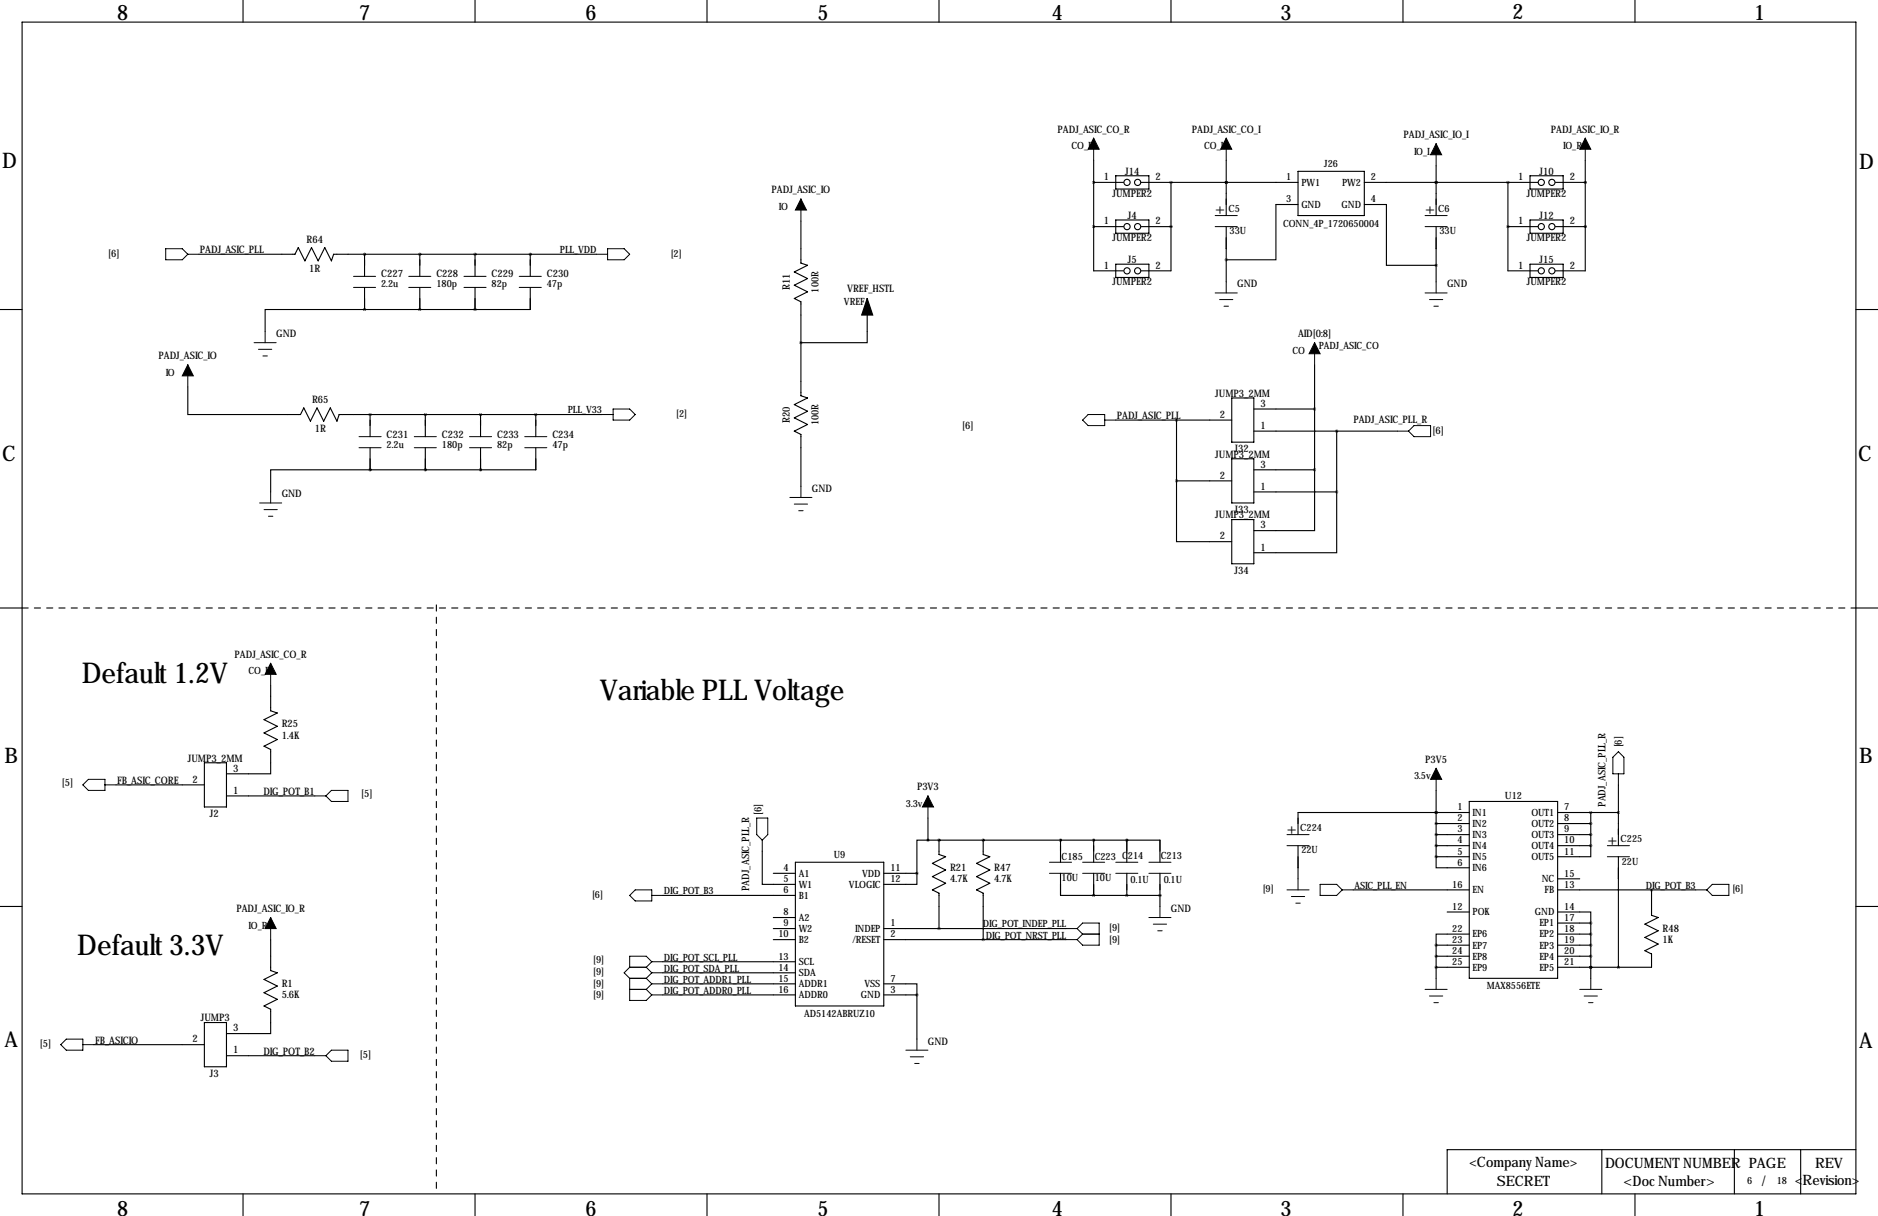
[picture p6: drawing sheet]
<svg xmlns="http://www.w3.org/2000/svg" width="432mm" height="279mm" viewBox="0 0 432 279" stroke-linecap="round" stroke-linejoin="round" font-family="sans-serif">
<g fill="none" stroke="#000" stroke-width=".25">
<path d="M5.1 5.1h421.6v269.2h-421.6zM55.9 0v5.1M109.2 0v5.1M162.6 0v5.1M215.9 0v5.1M269.2 0v5.1M322.6 0v5.1M375.9 0v5.1M251.5 36.8v25.4h6.8M281.9 36.8v12.7M298.4 39.4h15.3v10.1h-15.3zM330.2 38.1v11.4"/>
<path d="M364.5 36.8v25.4h-6.9M45.7 58.4h22.1l.8-1.5 1.5 3 1.5-3 1.6 3 1.5-3 1.5 3 .5-1.5h60.5M83.8 58.4h.1M83.8 58.4v5.1M96.5 58.4h.1M96.5 58.4v5.1M109.2 58.4h.1M109.2 58.4v5.1M121.9 58.4h.1M121.9 58.4v5.1M184.1 50.8v9.7l1.6 .5-3.1 1.5 3.1 1.5-3.1 1.5 3.1 1.6-3.1 1.5 1.5 .7v21.6l1.6 .5-3.1 1.6 3.1 1.5-3.1 1.5 3.1 1.5-3.1 1.6 1.5 .7v12M251.5 41.9h.1"/>
<path d="M251.5 52.1h.1M251.5 41.9h6.8M251.5 52.1h6.8M256.5 40.4h7.7v3h-7.7zM256.5 50.5h7.7v3.1h-7.7zM262.4 41.9h36M262.4 52.1h6.8M269.2 52.1h.1M269.2 41.9h.1M269.2 41.9v20.3h-6.8M281.9 41.9h.1M281.9 52.1v12.7"/>
<path d="M298.4 47h-5v12.7h-11.5M313.7 47h5.1v14h11.4M313.7 41.9h39.9M330.2 41.9h.1M330.2 52.1v12.7M346.7 41.9h.1M346.7 52.1h.1M346.7 52.1h6.9M346.7 41.9v20.3h6.9M351.8 40.4h7.6v3h-7.6zM351.8 50.5h7.6v3.1h-7.6zM357.6 41.9h6.9"/>
<path d="M357.6 52.1h6.9M364.5 52.1h.1M364.5 41.9h.1M0 71.1h5.1M83.8 71.1h.1M83.8 71.1h-22.8v5.1M83.8 66v5.1M96.5 71.1h.1M96.5 66v5.1M109.2 71.1h.1M109.2 66v5.1M121.9 66v5.1h-38.1"/>
<path d="M199.4 68.6v10.1h-15.3M256.5 60.7h7.7v3.1h-7.7zM351.8 60.7h7.6v3.1h-7.6zM426.7 71.1h5.1M43.2 88.9v6.3h25.9l.7-1.5 1.6 3.1 1.5-3.1 1.5 3.1 1.5-3.1 1.6 3.1 .5-1.6h60.4M85.1 95.2h.1M85.1 95.2v5.1M97.8 95.2h.1M97.8 95.2v5.1M110.5 95.2h.1M110.5 95.2v5.1M123.2 95.2h.1"/>
<path d="M123.2 95.2v5.1M256.5 96.5h26.7M270.5 96.5v14M283.2 91.4h5.1v10.2h-5.1zM288.3 99.1h33M288.3 94h14M302.3 83.8v24.1M307.3 99.1v13.9M85.1 107.9h.1M85.1 107.9h-22.9v5.1M85.1 102.9v5M97.8 107.9h.1"/>
<path d="M97.8 102.9v5M110.5 107.9h.1M110.5 102.9v5M123.2 102.9v5h-38.1M270.5 110.5v14h12.7M270.5 110.5h12.7M283.2 105.4h5.1v10.2h-5.1zM283.2 119.4h5.1v10.1h-5.1zM288.3 113h19M288.3 107.9h14M302.3 107.9v14h-14M307.3 113v14h-19"/>
<path d="M0 139.7h5.1M426.7 139.7h5.1M62.2 157.5v5.8l1.6 .5-3.1 1.6 3.1 1.5-3.1 1.5 3.1 1.5-3.1 1.5 1.5 .8v5.6h-10.1M47 175.3h5.1v10.1h-5.1zM26.7 180.3h20.3M52.1 182.9h20.3M175.3 195.6v7.6h7.6M182.9 198.1h20.3v33h-20.3zM213.4 193h-2.6v7.7M213.4 193h53.3v5.1M213.4 188v5M215.9 193h.1"/>
<path d="M215.9 193v3.3l1.5 .5-3 1.6 3 1.5-3 1.5 3 1.5-3 1.6 1.5 .7v8.2M226.1 193h.1M226.1 193v3.3l1.5 .5-3.1 1.6 3.1 1.5-3.1 1.5 3.1 1.5-3.1 1.6 1.6 .7v10.7M243.8 193h.1M243.8 193v5.1M251.5 193h.1M251.5 193v5.1M259.1 193h.1M259.1 193v5.1M298.4 194.3v7.6M330.2 196.8v2.6h7.6M330.2 186.7h.1"/>
<path d="M330.2 181.6v15.2M330.2 189.2h7.6M330.2 191.8h7.6M330.2 194.3h7.6M330.2 196.8h7.6M337.8 186.7h-39.4v5.1M337.8 184.1h20.3v40.7h-20.3zM358.1 186.7h14M358.1 189.2h7.7M358.1 191.8h7.7M358.1 194.3h7.7M365.8 194.3v2.5h-7.7"/>
<path d="M365.8 186.7v7.6M372.1 180.3v14M372.1 196.8v25.4M0 208.3h5.1M62.2 215.9v7.1l1.6 .5-3.1 1.5 3.1 1.6-3.1 1.5 3.1 1.5-3.1 1.5 1.5 .8v5.6h-10.1M152.4 205.7h30.5M177.8 213.4h5.1M177.8 215.9h5.1M177.8 200.7h5.1M177.8 210.8h5.1M203.2 213.4h41.9M203.2 215.9h41.9"/>
<path d="M203.2 200.7h7.6M210.8 200.7v2.5h-7.6M243.8 200.7v5h22.9M251.5 205.7h.1M251.5 200.7v5M259.1 205.7h.1M259.1 200.7v5M266.7 205.7h.1M266.7 200.7v7.6M311.1 204.5h26.7M330.2 217.2v7.6M330.2 217.2h7.6"/>
<path d="M330.2 219.7h7.6M332.7 209.5h5.1M337.8 214.6h-7.6v2.6M358.1 209.5h7.7v2.6M358.1 204.5h31.8M358.1 214.6h7.7M358.1 217.2h7.7M358.1 219.7h7.7M358.1 201.9h5.1M358.1 212.1h7.7M365.8 212.1v12.7M379.7 204.5v5.8l1.6 .5-3.1 1.5 3.1 1.6-3.1 1.5 3.1 1.5-3.1 1.5 1.5 .8v3h-21.6"/>
<path d="M426.7 208.3h5.1M47 234.9h5.1v10.2h-5.1zM152.4 228.6h30.5M152.4 226.1h30.5M152.4 221h30.5M152.4 223.5h30.5M203.2 226.1h7.6v2.5M203.2 228.6h7.6M210.8 228.6v10.2M330.2 222.2h7.6M365.8 222.2h.1M21.6 240h25.4"/>
<path d="M52.1 242.6h20.3M55.9 274.3v5.1M109.2 274.3v5.1M162.6 274.3v5.1M215.9 274.3v5.1M269.2 274.3v5.1M322.6 274.3v5.1M368.3 264.2v10.1M375.9 274.3v5.1M398.8 264.2v10.1M414 264.2v10.1M426.7 264.2h-94v10.1"/>
<circle cx="259.1" cy="52.1" r=".71"/>
<circle cx="259.1" cy="41.9" r=".71"/>
<circle cx="261.6" cy="52.1" r=".71"/>
<circle cx="261.6" cy="41.9" r=".71"/>
<circle cx="354.4" cy="52.1" r=".71"/>
<circle cx="354.4" cy="41.9" r=".71"/>
<circle cx="356.8" cy="52.1" r=".71"/>
<circle cx="356.8" cy="41.9" r=".71"/>
<circle cx="259.1" cy="62.2" r=".71"/>
<circle cx="261.6" cy="62.2" r=".71"/>
<circle cx="354.4" cy="62.2" r=".71"/>
<circle cx="356.8" cy="62.2" r=".71"/>
</g>
<path d="M5.1 139.7h421.6M100.3 273v-134.6" fill="none" stroke="#000" stroke-width=".25" stroke-dasharray="1.4 1.4"/>
<g fill="none" stroke="#000" stroke-width=".23">
<path d="M251.5 31.8v5M281.9 31.8v5M330.2 33v5.1M364.5 31.8v5M38.1 57.2h3.8l1.3 1.2-1.3 1.3h-3.8zM43.2 58.4h2.5M137.2 58.4h2.5M139.7 57.2h3.8l1.3 1.2-1.3 1.3h-3.8zM184.1 45.7v5.1M279.4 49.5h5.1M279.4 52.1h5.1M327.7 49.5h5"/>
<path d="M327.7 52.1h5M58.4 78.7h5.1M61 76.2v2.5M81.3 63.5h5.1M81.3 66h5.1M94 63.5h5.1M94 66h5.1M106.7 63.5h5.1M106.7 66h5.1M119.4 63.5h5.1M119.4 66h5.1M279.4 67.3h5.1"/>
<path d="M280.4 68.8h3.1M281.4 70.4h1M281.9 64.8v2.5M302.3 78.7v5.1M327.7 67.3h5M328.7 68.8h3M329.7 70.4h1M330.2 64.8v2.5M43.2 83.8v5.1M59.4 80.3h3.1M60.5 81.8h1M138.4 95.2h2.6"/>
<path d="M141 94h3.8l1.2 1.2-1.2 1.3h-3.8zM248.9 96.5l1.3-1.3h3.8v2.6h-3.8zM254 96.5h2.5M321.3 99.1h2.5M323.8 99.1l1.3-1.3h3.8v2.5h-3.8zM59.7 115.6h5.1M60.7 117.1h3.1M61.7 118.6h1M62.2 113v2.6M82.5 100.3h5.1M82.5 102.9h5.1M95.2 100.3h5.1"/>
<path d="M95.2 102.9h5.1M107.9 100.3h5.1M107.9 102.9h5.1M120.6 100.3h5.1M120.6 102.9h5.1M181.6 114.3h5.1M182.6 115.8h3.1M183.6 117.3h1.1M184.1 111.8v2.5M62.2 152.4v5.1M20.3 179.1h3.8v2.5h-3.8l-1.3-1.3zM330.2 176.5v5.1"/>
<path d="M370.8 174l1.3-1.3 1.3 1.3v3.8h-2.6zM372.1 177.8v2.5M24.1 180.3h2.6M72.4 182.9h2.5M74.9 182.9l1.3-1.3h3.8v2.5h-3.8zM174 188h2.5v3.8l-1.2 1.2-1.3-1.2zM175.3 193v2.6M213.4 182.9v5.1M241.3 198.1h5.1M248.9 198.1h5.1M256.5 198.1h5.1M264.2 198.1h5"/>
<path d="M295.9 191.8h5.1M295.9 194.3h5.1M369.6 194.3h5M369.6 196.8h5M62.2 210.8v5.1M144.8 205.7l1.2-1.2h3.9v2.5h-3.9zM149.9 205.7h2.5M241.3 200.7h5.1M245.1 213.4h2.5M245.1 215.9h2.5M247.6 213.4l1.3 1.2M247.6 213.4l1.3-1.3h3.8v5.1h-3.8l-1.3-1.3"/>
<path d="M248.9 200.7h5.1M248.9 214.6h3.8M248.9 214.6l-1.3 1.3M256.5 200.7h5.1M264.2 200.7h5M264.2 210.8h5M265.2 212.3h3M266.2 213.9h1M266.7 208.3v2.5M295.9 204.5h5.1M296.9 206h3.1M297.9 207.5h1.1"/>
<path d="M298.4 201.9v2.6M303.5 203.2h3.8l1.3 1.3-1.3 1.2h-3.8zM308.6 204.5h2.5M389.9 204.5h2.5M393.7 203.2h3.8v2.5h-3.8l-1.3-1.2zM144.8 224.8v5.1h3.8l1.3-1.3M144.8 222.2h3.8M144.8 222.2l-1.3 1.3 1.3 1.3M144.8 224.8h3.8M144.8 227.3h3.8M148.6 222.2l1.3 1.3M148.6 224.8l1.3 1.3"/>
<path d="M148.6 227.3l1.3 1.3M149.9 221h2.5M149.9 221l-1.3-1.3h-3.8v2.5M149.9 221l-1.3 1.2M149.9 223.5h2.5M149.9 223.5l-1.3 1.3M149.9 226.1h2.5M149.9 226.1l-1.3 1.2M149.9 228.6h2.5M210.8 238.8v2.5M327.7 227.3h5M328.7 228.9h3"/>
<path d="M329.7 230.4h1M330.2 224.8v2.5M363.2 227.3h5.1M364.2 228.9h3.1M365.3 230.4h1M365.8 224.8v2.5M14 240l1.2-1.2h3.8v2.5h-3.8zM19 240h2.6M72.4 242.6h2.5M74.9 242.6l1.3-1.3h3.8v2.5h-3.8zM208.3 241.3h5.1M209.3 242.8h3"/>
<path d="M210.3 244.3h1"/>
</g>
<path d="M251.5 31.8l1.2 2.5h-2.5zM281.9 31.8l1.3 2.5h-2.5zM330.2 33l1.3 2.6h-2.6zM364.5 31.8l1.3 2.5h-2.6zM184.1 45.7l1.3 2.6h-2.5zM302.3 78.7l1.2 2.6h-2.5zM43.2 83.8l1.2 2.6h-2.5zM62.2 152.4l1.3 2.5h-2.5zM330.2 176.5l1.3 2.6h-2.6zM213.4 182.9l1.2 2.5h-2.5zM62.2 210.8l1.3 2.6h-2.5z" fill="#000" stroke="#000" stroke-width=".23"/>
<path d="M199.4 68.6l1.3 3.8h-2.6z" fill="#000" stroke="#000" stroke-width=".25"/>
<path d="M269.2 52.1a.05 .05 0 0 0 .1 0 .05 .05 0 0 0-.1 0zM269.2 41.9a.05 .05 0 0 0 .1 0 .05 .05 0 0 0-.1 0zM281.9 41.9a.05 .05 0 0 0 .1 0 .05 .05 0 0 0-.1 0zM251.4 41.9a.05 .05 0 0 0 .1 0 .05 .05 0 0 0-.1 0zM251.4 52.1a.05 .05 0 0 0 .1 0 .05 .05 0 0 0-.1 0zM281.9 41.9a.05 .05 0 0 0 .1 0 .05 .05 0 0 0-.1 0zM281.9 59.7a.05 .05 0 0 0 .1 0 .05 .05 0 0 0-.1 0zM184.1 78.7a.05 .05 0 0 0 .1 0 .05 .05 0 0 0-.1 0zM251.4 205.7a.05 .05 0 0 0 .1 0 .05 .05 0 0 0-.1 0zM243.8 193a.05 .05 0 0 0 .1 0 .05 .05 0 0 0-.1 0zM251.4 193a.05 .05 0 0 0 .1 0 .05 .05 0 0 0-.1 0zM226 193a.05 .05 0 0 0 .1 0 .05 .05 0 0 0-.1 0zM226 215.9a.05 .05 0 0 0 .1 0 .05 .05 0 0 0-.1 0zM213.3 193a.05 .05 0 0 0 .1 0 .05 .05 0 0 0-.1 0zM365.7 212.1a.05 .05 0 0 0 .1 0 .05 .05 0 0 0-.1 0zM365.7 214.6a.05 .05 0 0 0 .1 0 .05 .05 0 0 0-.1 0zM365.7 217.2a.05 .05 0 0 0 .1 0 .05 .05 0 0 0-.1 0zM365.7 219.7a.05 .05 0 0 0 .1 0 .05 .05 0 0 0-.1 0zM365.7 222.3a.05 .05 0 0 0 .1 0 .05 .05 0 0 0-.1 0zM365.7 186.7a.05 .05 0 0 0 .1 0 .05 .05 0 0 0-.1 0zM365.7 189.2a.05 .05 0 0 0 .1 0 .05 .05 0 0 0-.1 0zM365.7 191.8a.05 .05 0 0 0 .1 0 .05 .05 0 0 0-.1 0zM365.7 194.3a.05 .05 0 0 0 .1 0 .05 .05 0 0 0-.1 0zM365.7 222.3a.05 .05 0 0 0 .1 0 .05 .05 0 0 0-.1 0zM379.7 204.5a.05 .05 0 0 0 .1 0 .05 .05 0 0 0-.1 0zM307.3 99.1a.05 .05 0 0 0 .1 0 .05 .05 0 0 0-.1 0zM307.3 113a.05 .05 0 0 0 .1 0 .05 .05 0 0 0-.1 0zM302.2 94a.05 .05 0 0 0 .1 0 .05 .05 0 0 0-.1 0zM302.2 108a.05 .05 0 0 0 .1 0 .05 .05 0 0 0-.1 0z" fill="#000" stroke="#000" stroke-width=".63"/>
<g font-size="6.6">
<text x="18.8" y="157">Default 1.2V</text>
<text x="137.9" y="160.8">Variable PLL Voltage</text>
<text x="17.8" y="219.5">Default 3.3V</text>
</g>
<g font-size="4.9">
<text x="26.9" y="4.6">8</text>
<text x="82.5" y="4.6">7</text>
<text x="134.6" y="4.6">6</text>
<text x="188" y="4.6">5</text>
<text x="241.8" y="4.6">4</text>
<text x="294.4" y="4.6">3</text>
<text x="347.7" y="4.3">2</text>
<text x="403.4" y="4.6">1</text>
<text x=".5" y="38.6">D</text>
<text x="427.5" y="38.9">D</text>
<text x=".5" y="105.9">C</text>
<text x="427.2" y="105.9">C</text>
<text x="1" y="175.3">B</text>
<text x="427.5" y="175.3">B</text>
<text x="1" y="240.5">A</text>
<text x="427.5" y="240.8">A</text>
<text x="26.9" y="279.3">8</text>
<text x="82.5" y="279.3">7</text>
<text x="134.6" y="279.3">6</text>
<text x="188" y="279.3">5</text>
<text x="241.8" y="279.3">4</text>
<text x="294.4" y="279.3">3</text>
<text x="347.7" y="279.3">2</text>
<text x="403.4" y="279.3">1</text>
</g>
<g font-size="3.6">
<text x="279.4" y="49.3">+</text>
<text x="327.7" y="49.3">+</text>
<text x="295.9" y="191.5">+</text>
<text x="369.6" y="194.1">+</text>
</g>
<g font-size="3.3">
<text x="337.9" y="268.1">&lt;Company Name&gt;</text>
<text x="369.1" y="268.5">DOCUMENT NUMBER PAGE</text>
<text x="417.3" y="268.5">REV</text>
<text x="344.2" y="272.5">SECRET</text>
<text x="373.3" y="272.5">&lt;Doc Number&gt;</text>
<text x="405.1" y="272.5">/</text>
<text x="412.7" y="272.4">&lt;Revision&gt;</text>
</g>
<g font-size="2.4">
<text x="243.2" y="30.5">PADJ_ASIC_CO_R</text>
<text x="274.1" y="30.5">PADJ_ASIC_CO_I</text>
<text x="322.7" y="31.8">PADJ_ASIC_IO_I</text>
<text x="356.6" y="30.5">PADJ_ASIC_IO_R</text>
<text x="253.8" y="41.4">1</text>
<text x="258.7" y="40.1">J14</text>
<text x="265.7" y="41.4">2</text>
<text x="349" y="41.4">1</text>
<text x="354" y="40.1">J10</text>
<text x="360.9" y="41.4">2</text>
<text x="177.4" y="44.4">PADJ_ASIC_IO</text>
<text x="255.8" y="45.3">JUMPER2</text>
<text x="351" y="45.3">JUMPER2</text>
<text x="253.8" y="51.6">1</text>
<text x="259.3" y="50.3">J4</text>
<text x="265.7" y="51.6">2</text>
<text x="349" y="51.6">1</text>
<text x="354" y="50.3">J12</text>
<text x="360.9" y="51.6">2</text>
<text x="24.9" y="59">[6]</text>
<text x="46" y="58.2">PADJ_ASIC_PLL</text>
<text x="70.5" y="55.9">R64</text>
<text x="255.8" y="55.4">JUMPER2</text>
<text x="351" y="55.4">JUMPER2</text>
<text x="71.1" y="62.5">1R</text>
<text x="87.6" y="63.8">C227</text>
<text x="100.3" y="63.8">C228</text>
<text x="113" y="63.8">C229</text>
<text x="125.7" y="63.8">C230</text>
<text x="253.8" y="61.7">1</text>
<text x="255.8" y="65.6">JUMPER2</text>
<text x="259.3" y="60.5">J5</text>
<text x="265.7" y="61.7">2</text>
<text x="349" y="61.7">1</text>
<text x="351" y="65.6">JUMPER2</text>
<text x="354" y="60.5">J15</text>
<text x="360.9" y="61.7">2</text>
<text x="181.6" y="66.7" transform="rotate(-90 181.6 66.7)">R11</text>
<text x="194.8" y="67.1">VREF_HSTL</text>
<text x="284.5" y="66">GND</text>
<text x="332.7" y="66">GND</text>
<text x="63.5" y="77.5">GND</text>
<text x="298.5" y="77.5">AID[0:8]</text>
<text x="36.5" y="82.5">PADJ_ASIC_IO</text>
<text x="71.8" y="92.7">R65</text>
<text x="279.4" y="91.2">JUMP3_2MM</text>
<text x="289.8" y="93.5">3</text>
<text x="72.4" y="99.4">1R</text>
<text x="88.9" y="100.6">C231</text>
<text x="101.6" y="100.6">C232</text>
<text x="114.3" y="100.6">C233</text>
<text x="127" y="100.6">C234</text>
<text x="181.6" y="97.2" transform="rotate(-90 181.6 97.2)">R20</text>
<text x="221.2" y="98.6">[6]</text>
<text x="256.8" y="96.3">PADJ_ASIC_PLL</text>
<text x="280.5" y="96">2</text>
<text x="289.8" y="98.6">1</text>
<text x="311.2" y="97.3">PADJ_ASIC_PLL_R</text>
<text x="329.4" y="99.6">[6]</text>
<text x="279.4" y="105.2">JUMP3_2MM</text>
<text x="283.9" y="103.9">J32</text>
<text x="289.8" y="107.4">3</text>
<text x="186.7" y="113">GND</text>
<text x="280.5" y="110">2</text>
<text x="289.8" y="112.5">1</text>
<text x="64.8" y="114.3">GND</text>
<text x="279.4" y="119.1">JUMP3_2MM</text>
<text x="283.9" y="117.9">J33</text>
<text x="280.5" y="124">2</text>
<text x="289.8" y="121.4">3</text>
<text x="283.9" y="131.9">J34</text>
<text x="289.8" y="126.5">1</text>
<text x="53.9" y="151.1">PADJ_ASIC_CO_R</text>
<text x="64.8" y="167.1">R25</text>
<text x="64.8" y="169.7">1.4K</text>
<text x="372.9" y="171.7" transform="rotate(-90 372.9 171.7)">[6]</text>
<text x="43.2" y="175">JUMP3_2MM</text>
<text x="44.2" y="179.8">2</text>
<text x="53.6" y="177.3">3</text>
<text x="327.7" y="175.3">P3V5</text>
<text x="14.2" y="180.7">[5]</text>
<text x="26.9" y="180.1">FB_ASIC_CORE</text>
<text x="53.6" y="182.4">1</text>
<text x="60.6" y="182.6">DIG_POT_B1</text>
<text x="83" y="183.2">[5]</text>
<text x="210.8" y="181.6">P3V3</text>
<text x="369.1" y="185.4" transform="rotate(-90 369.1 185.4)">PADJ_ASIC_PLL_R</text>
<text x="48.3" y="187.8">J2</text>
<text x="175.1" y="187.2" transform="rotate(-90 175.1 187.2)">[6]</text>
<text x="218.4" y="200.2">R21</text>
<text x="218.4" y="202.7">4.7K</text>
<text x="228.6" y="200.2">R47</text>
<text x="228.6" y="202.7">4.7K</text>
<text x="54.4" y="209.5">PADJ_ASIC_IO_R</text>
<text x="172.3" y="204.7" transform="rotate(-90 172.3 204.7)">PADJ_ASIC_PLL_R</text>
<text x="269.2" y="209.5">GND</text>
<text x="382.3" y="214.1">R48</text>
<text x="382.3" y="216.7">1K</text>
<text x="64.8" y="226.8">R1</text>
<text x="64.8" y="229.4">5.6K</text>
<text x="21.8" y="239.8">FB_ASICIO</text>
<text x="44.2" y="239.5">2</text>
<text x="46.2" y="234.7">JUMP3</text>
<text x="53.6" y="237">3</text>
<text x="9.1" y="240.6">[5]</text>
<text x="53.6" y="242.1">1</text>
<text x="60.6" y="242.3">DIG_POT_B2</text>
<text x="82.8" y="243.1">[5]</text>
<text x="213.4" y="240">GND</text>
<text x="48.3" y="247.5">J3</text>
</g>
<g font-size="2.3">
<text x="246.4" y="34.3">CO_R</text>
<text x="276.9" y="34.3">CO_I</text>
<text x="325.1" y="35.6">IO_I</text>
<text x="359.4" y="34.3">IO_R</text>
<text x="295.7" y="41.4">1</text>
<text x="304.5" y="38.4">J26</text>
<text x="315.2" y="41.4">2</text>
<text x="295.7" y="46.5">3</text>
<text x="299.2" y="42.7">PW1</text>
<text x="299.2" y="47.8">GND</text>
<text x="308.4" y="47.8">GND</text>
<text x="308.6" y="42.7">PW2</text>
<text x="315.2" y="46.5">4</text>
<text x="179.1" y="48.3">IO</text>
<text x="282.4" y="48.8">C5</text>
<text x="282.7" y="53.9">33U</text>
<text x="295" y="52.1">CONN_4P_1720650004</text>
<text x="330.7" y="48.8">C6</text>
<text x="331" y="53.9">33U</text>
<text x="128.7" y="58.2">PLL_VDD</text>
<text x="154.2" y="58.9">[2]</text>
<text x="87.6" y="66">2.2u</text>
<text x="100.3" y="66">180p</text>
<text x="113" y="66">82p</text>
<text x="125.7" y="66">47p</text>
<text x="188.2" y="67.2" transform="rotate(-90 188.2 67.2)">100R</text>
<text x="194.1" y="70.1">VREF</text>
<text x="297.2" y="81.3">CO</text>
<text x="303.2" y="80.3">PADJ_ASIC_CO</text>
<text x="38.1" y="86.4">IO</text>
<text x="130.5" y="95">PLL_V33</text>
<text x="155.5" y="95.8">[2]</text>
<text x="188.2" y="97.7" transform="rotate(-90 188.2 97.7)">100R</text>
<text x="88.9" y="102.9">2.2u</text>
<text x="101.6" y="102.9">180p</text>
<text x="114.3" y="102.9">82p</text>
<text x="127" y="102.9">47p</text>
<text x="57.1" y="154.9">CO_R</text>
<text x="325.1" y="179.1">3.5v</text>
<text x="208.3" y="185.4">3.3v</text>
<text x="346" y="183.6">U12</text>
<text x="299" y="191">C224</text>
<text x="335.1" y="186.2">1</text>
<text x="335.1" y="188.7">2</text>
<text x="335.1" y="191.3">3</text>
<text x="338.6" y="187.5">IN1</text>
<text x="338.6" y="190">IN2</text>
<text x="352.1" y="187.5">OUT1</text>
<text x="352.1" y="190">OUT2</text>
<text x="359.7" y="186.2">7</text>
<text x="359.7" y="188.7">8</text>
<text x="359.7" y="191.3">9</text>
<text x="191.7" y="197.1">U9</text>
<text x="244.1" y="197.6">C185</text>
<text x="251.7" y="197.6">C223 C214</text>
<text x="266.9" y="197.4">C213</text>
<text x="299.2" y="196.1">22U</text>
<text x="335.1" y="193.8">4</text>
<text x="335.1" y="196.3">5</text>
<text x="338.6" y="192.5">IN3</text>
<text x="338.6" y="195.1">IN4</text>
<text x="338.6" y="197.6">IN5</text>
<text x="352.1" y="192.5">OUT3</text>
<text x="352.1" y="195.1">OUT4</text>
<text x="352.1" y="197.6">OUT5</text>
<text x="359.7" y="193.8">10</text>
<text x="359.7" y="196.3">11</text>
<text x="372.6" y="193.5">C225</text>
<text x="180.2" y="200.2">4</text>
<text x="180.2" y="202.7">5</text>
<text x="183.6" y="201.4">A1</text>
<text x="183.6" y="204">W1</text>
<text x="195.2" y="204">VLOGIC</text>
<text x="198.2" y="201.4">VDD</text>
<text x="204.7" y="200.2">11</text>
<text x="204.7" y="202.7">12</text>
<text x="244.1" y="202.4">10U</text>
<text x="251.7" y="202.4">10U</text>
<text x="259.9" y="202.9">0.1U</text>
<text x="267.6" y="202.9">0.1U</text>
<text x="333.9" y="204">16</text>
<text x="335.1" y="198.9">6</text>
<text x="338.6" y="200.2">IN6</text>
<text x="354.5" y="202.7">NC</text>
<text x="359.7" y="201.4">15</text>
<text x="359.7" y="204">13</text>
<text x="372.9" y="198.6">22U</text>
<text x="136.1" y="206.3">[6]</text>
<text x="152.7" y="205.5">DIG_POT_B3</text>
<text x="180.2" y="205.2">6</text>
<text x="183.6" y="206.5">B1</text>
<text x="290.3" y="205">[9]</text>
<text x="311.4" y="204.2">ASIC_PLL_EN</text>
<text x="333.9" y="209">12</text>
<text x="338.6" y="205.2">EN</text>
<text x="355.1" y="205.2">FB</text>
<text x="359.7" y="209">14</text>
<text x="378.4" y="204.2">DIG_POT_B3</text>
<text x="398.3" y="205">[6]</text>
<text x="57.1" y="213.4">IO_R</text>
<text x="179" y="215.4">10</text>
<text x="180.2" y="210.3">8</text>
<text x="180.2" y="212.9">9</text>
<text x="183.6" y="211.6">A2</text>
<text x="183.6" y="214.1">W2</text>
<text x="196.6" y="214.1">INDEP</text>
<text x="204.7" y="212.9">1</text>
<text x="204.7" y="215.4">2</text>
<text x="226" y="213.1">DIG_POT_INDEP_PLL</text>
<text x="226.7" y="215.6">DIG_POT_NRST_PLL</text>
<text x="255.1" y="213.9">[9]</text>
<text x="333.9" y="214.1">22</text>
<text x="338.6" y="210.3">POK</text>
<text x="338.6" y="215.4">EP6</text>
<text x="352.9" y="210.3">GND</text>
<text x="354" y="212.9">EP1</text>
<text x="354" y="215.4">EP2</text>
<text x="359.7" y="211.6">17</text>
<text x="359.7" y="214.1">18</text>
<text x="136.4" y="221.2">[9]</text>
<text x="152.7" y="220.7">DIG_POT_SCL_PLL</text>
<text x="179" y="220.5">13</text>
<text x="183.6" y="216.7">B2</text>
<text x="183.6" y="221.7">SCL</text>
<text x="196" y="216.7">/RESET</text>
<text x="255.1" y="216.7">[9]</text>
<text x="333.9" y="216.7">23</text>
<text x="333.9" y="219.2">24</text>
<text x="333.9" y="221.7">25</text>
<text x="338.6" y="217.9">EP7</text>
<text x="338.6" y="220.5">EP8</text>
<text x="354" y="217.9">EP3</text>
<text x="354" y="220.5">EP4</text>
<text x="359.7" y="216.7">19</text>
<text x="359.7" y="219.2">20</text>
<text x="359.7" y="221.7">21</text>
<text x="136.4" y="224">[9]</text>
<text x="136.4" y="226.8">[9]</text>
<text x="152.7" y="223.3">DIG_POT_SDA_PLL</text>
<text x="152.7" y="225.8">DIG_POT_ADDR1_PLL</text>
<text x="179" y="223">14</text>
<text x="179" y="225.6">15</text>
<text x="183.6" y="224.3">SDA</text>
<text x="183.6" y="226.8">ADDR1</text>
<text x="198.7" y="226.8">VSS</text>
<text x="204.7" y="225.6">7</text>
<text x="338.6" y="223">EP9</text>
<text x="341.9" y="227.3">MAX8556ETE</text>
<text x="354" y="223">EP5</text>
<text x="136.4" y="229.4">[9]</text>
<text x="152.7" y="228.3">DIG_POT_ADDR0_PLL</text>
<text x="179" y="228.1">16</text>
<text x="183.6" y="229.4">ADDR0</text>
<text x="184.9" y="233.7">AD5142ABRUZ10</text>
<text x="198" y="229.4">GND</text>
<text x="204.7" y="228.1">3</text>
<text x="401.7" y="272">6</text>
<text x="408.5" y="272">18</text>
</g>
</svg>
